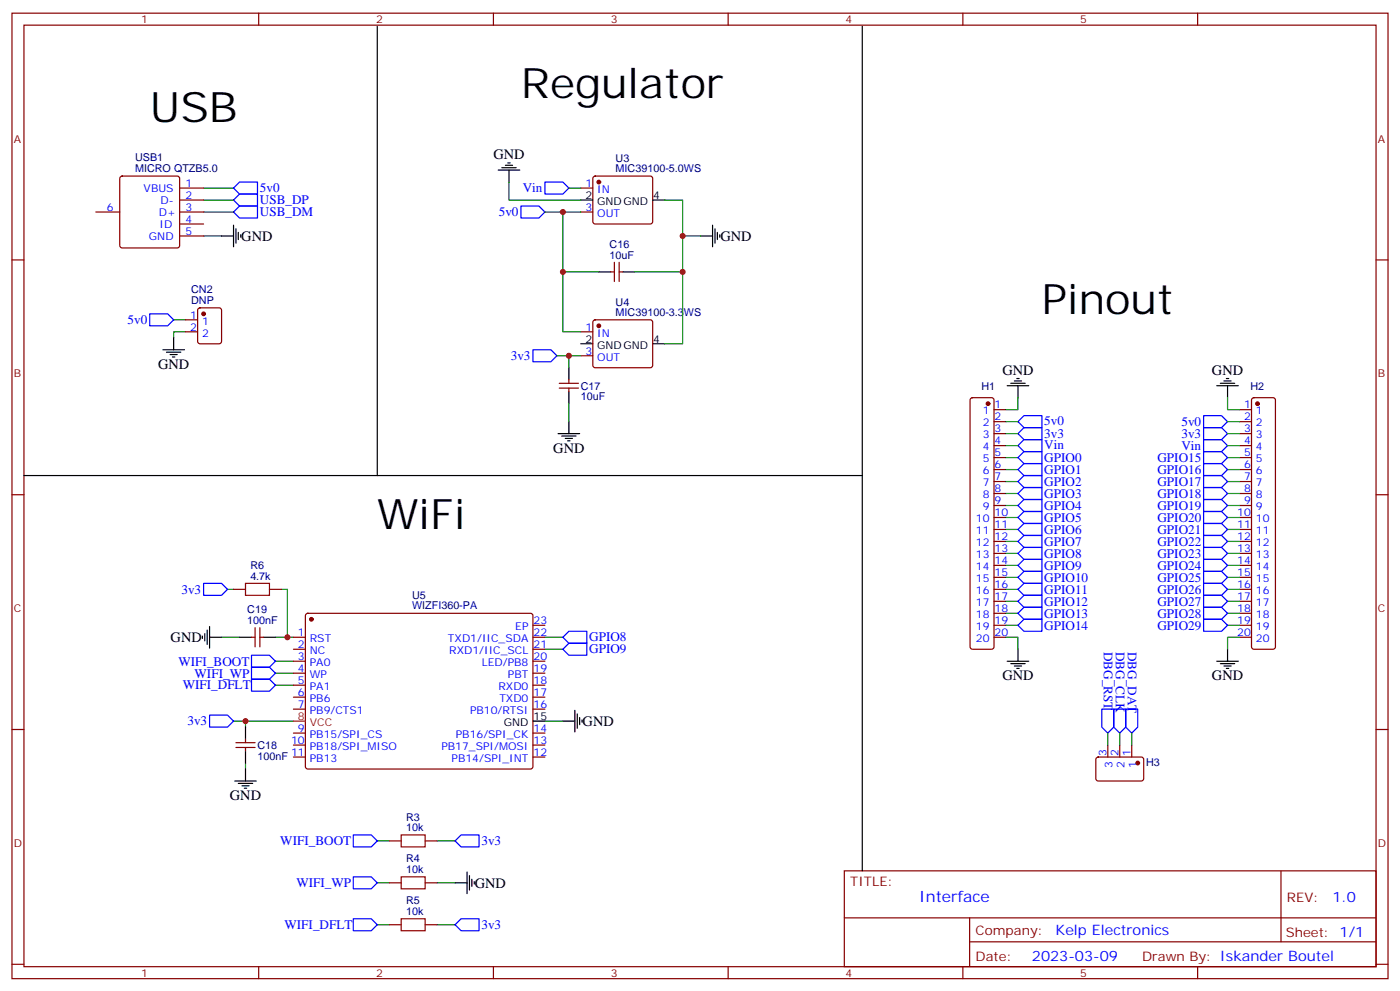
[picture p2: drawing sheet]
<svg xmlns="http://www.w3.org/2000/svg" width="412mm" height="292mm" viewBox="0 0 412 292" stroke-linecap="round" stroke-linejoin="round" font-family="sans-serif">
<g fill="none" stroke="#870000" stroke-width=".35">
<path d="M3.5 3.9h405.4v284.3h-405.4zM7.1 7.4h398.2v277.3h-398.2zM76.2 3.9v3.5M145.3 3.9v3.5M214.5 3.9v3.5M283.6 3.9v3.5M352.8 3.9v3.5M35.5 52.1l.5-.2h16.2l.5 .2 .2 .5v19.7l-.2 .5-.5 .2h-16.2l-.5-.2-.2-.5v-19.7zM52.9 55.4h7.1M52.9 58.9h7.1M171.1 55.4h3.5M174.9 52.1l.4-.2h16.3l.5 .2 .2 .5v12.7l-.3 .5-.4 .2h-16.3l-.5-.3-.2-.4v-12.7z"/>
<path d="M3.5 76.6h3.6M28.2 62.4h7.1M52.9 69.5h7.1M52.9 62.4h7.1M52.9 66h7.1M171.1 62.4h3.5M181 77.3v5.6M182.4 77.3v5.6M405.3 76.6h3.6M54.7 94.2h3.5M54.7 97.7h3.5M58.4 90.9l.5-.2h5.7l.6 .4 .1 9.4-.5 .7h-5.9l-.6-.4-.1-9.4z"/>
<path d="M171.1 97.7h3.5M174.9 94.4l.4-.2h16.3l.5 .2 .2 .5v12.7l-.3 .5-.4 .2h-16.3l-.5-.2-.2-.5v-12.7zM179.9 80.1h1.1M182.4 80.1h1M164.7 112.9h5.7M164.7 114.3h5.7M167.6 111.8v1.1M167.6 114.3v1.1M171.1 104.8h3.5M286 117.3l.5-.2h5.6l.5 .2 .2 .5v72.7l-.2 .5-.5 .2h-5.6l-.5-.2-.2-.5v-72.7zM368.9 117.3l.5-.2h5.6l.5 .2 .2 .5v72.7l-.2 .5-.5 .2h-5.6l-.5-.2-.2-.5v-72.7zM292.8 120.7h3.5"/>
<path d="M292.8 124.2h3.5M292.8 127.7h3.5M292.8 131.2h3.5M292.8 134.8h3.5M292.8 138.3h3.5M365.1 120.7h3.6M365.1 124.2h3.6M365.1 127.7h3.6M365.1 131.2h3.6M365.1 134.8h3.6M365.1 138.3h3.6M3.5 145.7h3.6"/>
<path d="M292.8 141.8h3.5M292.8 145.3h3.5M292.8 148.9h3.5M292.8 152.4h3.5M292.8 155.9h3.5M292.8 159.5h3.5M365.1 141.8h3.6M365.1 145.3h3.6M365.1 148.9h3.6M365.1 152.4h3.6M365.1 155.9h3.6M365.1 159.5h3.6"/>
<path d="M405.3 145.7h3.6M68.8 173.6h3.5M79.4 173.6h3.5M292.8 163h3.5M292.8 166.5h3.5M292.8 170h3.5M292.8 173.6h3.5M292.8 177.1h3.5M365.1 163h3.6M365.1 166.5h3.6M365.1 170h3.6M365.1 173.6h3.6"/>
<path d="M365.1 177.1h3.6M74.1 187.7h1M75.1 184.9v5.6M76.6 187.7h1M76.6 184.9v5.6M86.4 187.7h3.6M86.4 191.2h3.6M86.4 194.7h3.6M86.4 198.3h3.6M90.2 180.8l.5-.2h65.6l.5 .2 .2 .5-.1 44.8-.6 .4-65.9-.1-.4-.6v-44.5zM157 184.2h3.5M157 187.7h3.5"/>
<path d="M157 191.2h3.5M157 194.7h3.5M157 198.3h3.5M292.8 180.6h3.5M292.8 184.2h3.5M292.8 187.7h3.5M365.1 180.6h3.6M365.1 184.2h3.6M365.1 187.7h3.6M3.5 214.8h3.6M69.5 218.7h5.6M72.3 217.7v1"/>
<path d="M86.4 201.8h3.6M86.4 205.3h3.6M86.4 208.8h3.6M86.4 215.9h3.6M86.4 219.4h3.6M157 201.8h3.5M157 205.3h3.5M157 208.8h3.5M157 215.9h3.5M157 219.4h3.5M326.3 219.4v3.6M329.8 219.4v3.6"/>
<path d="M333.4 219.4v3.6M405.3 214.8h3.6M69.5 220.1h5.6M72.3 220.1v1.1M86.4 223h3.6M157 223h3.5M323 223.2l.5-.2h13l.4 .7-.1 5.9-.6 .4-13-.1-.4-.6v-5.6zM114.7 260h3.5M114.7 247.6h3.5M125.2 260h3.6M125.2 247.6h3.6M248.7 256.5h156.6v28.2h-156.6z"/>
<path d="M377.3 256.5v20.9M114.7 272.3h3.5M125.2 272.3h3.6M248.7 270.3h156.5M285.6 277.4h119.6M285.6 270.3v14.1M3.5 284h3.6M76.2 284.7v3.5M145.3 284.7v3.5M214.5 284.7v3.5M283.6 284.7v3.5M352.8 284.7v3.5"/>
<path d="M405.3 284h3.6"/>
</g>
<g fill="none" stroke="#008700" stroke-width=".35">
<path d="M60 58.9h8.8M60 55.4h8.8M149.9 53.6v5.3h21.2M167.6 55.4h3.5M195.8 58.9h5.3v21.2h-14.1M60 69.5h5.3M60 62.4h8.8M160.5 62.4h5.3M171.1 62.4h-5.3v35.3h5.3M201.1 69.5h5.3M51.2 94.2h3.5M54.7 97.7h-3.5v1.8"/>
<path d="M165.8 80.1h10.6M201.1 80.1v21.1h-5.3M164 104.8h7.1M167.6 104.8v3.5M167.6 118.9v5.3M299.9 117.1v3.6h-3.6M361.6 117.1v3.6h3.5M296.3 138.3h3.6M296.3 134.8h3.6M296.3 124.2h3.6M296.3 127.7h3.6M296.3 131.2h3.6"/>
<path d="M361.6 138.3h3.5M361.6 134.8h3.5M361.6 124.2h3.5M361.6 127.7h3.5M361.6 131.2h3.5M296.3 159.5h3.6M296.3 155.9h3.6M296.3 152.4h3.6M296.3 148.9h3.6M296.3 145.3h3.6M296.3 141.8h3.6M361.6 159.5h3.5"/>
<path d="M361.6 155.9h3.5M361.6 152.4h3.5M361.6 148.9h3.5M361.6 145.3h3.5M361.6 141.8h3.5M67 173.6h1.8M82.9 173.6h1.8v14.1M296.3 177.1h3.6M296.3 173.6h3.6M296.3 170h3.6M296.3 166.5h3.6M296.3 163h3.6"/>
<path d="M361.6 177.1h3.5M361.6 173.6h3.5M361.6 170h3.5M361.6 166.5h3.5M361.6 163h3.5M65.3 187.7h5.3M81.1 187.7h5.3M81.1 198.3h5.3M81.1 194.7h5.3M160.5 187.7h5.3M160.5 191.2h5.3M296.3 187.7h3.6v3.5"/>
<path d="M296.3 184.2h3.6M296.3 180.6h3.6M361.6 184.2h3.5M361.6 180.6h3.5M365.1 187.7h-3.5v3.5M68.8 212.4h17.6M72.3 212.4v1.7M81.1 201.8h5.3M160.5 212.4h5.3M326.3 215.9v3.5M329.8 215.9v3.5M333.4 215.9v3.5"/>
<path d="M72.3 224.7v1.8M111.1 260h3.6M111.1 247.6h3.6M128.8 260h5.3M128.8 247.6h5.3M111.1 272.3h3.6M128.8 272.3h5.3"/>
</g>
<g fill="none" stroke="#000" stroke-width=".35">
<path d="M111.1 7.8v132.3M254 7.8v248.7M146.8 50.1h6.3M147.8 49.4h4.2M148.9 48.7h2.1M149.6 48h.7M149.9 50.1v3.5M171.1 58.9h3.5M192.3 58.9h3.5M65.3 69.5h3.5M68.8 66.3v6.4M69.5 67.4v4.2"/>
<path d="M70.2 68.4v2.2M70.9 69.1v.8M206.4 69.5h3.5M209.9 66.3v6.4M210.6 67.4v4.2M211.3 68.4v2.2M212 69.1v.8M51.2 99.5v3.5M176.4 80.1h3.5M183.4 80.1h3.6M48 103h6.3M49 103.7h4.3"/>
<path d="M50.1 104.4h2.1M50.8 105.1h.7M167.6 108.3v3.5M167.6 115.4v3.5M171.1 101.2h3.5M192.3 101.2h3.5M296.7 113.6h6.3M297.7 112.9h4.3M298.8 112.2h2.1M299.5 111.5h.7M299.9 113.6v3.5M358.4 113.6h6.4"/>
<path d="M359.5 112.9h4.2M360.5 112.2h2.2M361.2 111.5h.7M361.6 113.6v3.5M164.4 127.7h6.3M165.5 128.4h4.2M166.5 129.1h2.1M167.2 129.8h.7M167.6 124.2v3.5M7.1 140.1h246.9M59.6 187.3v.7M60.3 186.6v2.1"/>
<path d="M61 185.6v4.2M61.7 187.7h3.6M61.7 184.5v6.4M70.6 187.7h3.5M77.6 187.7h3.5M296.7 194.7h6.3M297.7 195.4h4.3M298.8 196.1h2.1M299.5 196.9h.7M299.9 191.2v3.5M358.4 194.7h6.4M359.5 195.4h4.2"/>
<path d="M360.5 196.1h2.2M361.2 196.9h.7M361.6 191.2v3.5M72.3 214.1v3.6M157 212.4h3.5M165.8 212.4h3.5M169.3 209.2v6.3M170 210.3v4.2M170.7 211.3v2.1M171.4 212v.7M69.1 230h6.4M70.2 230.7h4.2"/>
<path d="M71.3 231.4h2.1M72 232.1h.7M72.3 221.2v3.5M72.3 226.5v3.5M134.1 260h3.5M137.6 256.8v6.4M138.3 257.9v4.2M139 258.9v2.2M139.7 259.6v.7"/>
</g>
<g fill="none" stroke="#00f" stroke-width=".35">
<path d="M68.8 55.4l1.8-1.8h5.2v3.6h-5.2zM70.6 57.2h5.2v3.5h-5.2l-1.8-1.8zM160.5 53.6h5.3l1.8 1.8-1.8 1.8h-5.3zM68.8 62.4l1.8-1.7h5.2v3.5h-5.2zM153.5 60.7h5.2l1.8 1.7-1.8 1.8h-5.2zM44.1 92.4h5.3l1.8 1.8-1.8 1.8h-5.3zM157 103h5.3l1.7 1.8-1.7 1.7h-5.3zM299.9 124.2l1.7-1.8h5.3v3.5h-5.3zM299.9 127.7l1.7-1.8h5.3v3.6h-5.3zM299.9 131.2l1.7-1.7h5.3v3.5h-5.3zM299.9 138.3l1.7-1.8h5.3v3.6h-5.3zM299.9 134.8l1.7-1.8h5.3v3.5h-5.3z"/>
<path d="M354.5 122.4h5.3l1.8 1.8-1.8 1.7h-5.3zM354.5 125.9h5.3l1.8 1.8-1.8 1.8h-5.3zM354.5 129.5h5.3l1.8 1.7-1.8 1.8h-5.3zM354.5 136.5h5.3l1.8 1.8-1.8 1.8h-5.3zM354.5 133h5.3l1.8 1.8-1.8 1.7h-5.3zM299.9 159.5l1.7-1.8h5.3v3.5h-5.3zM299.9 155.9l1.7-1.7h5.3v3.5h-5.3zM299.9 152.4l1.7-1.8h5.3v3.6h-5.3zM299.9 148.9l1.7-1.8h5.3v3.5h-5.3zM299.9 145.3l1.7-1.7h5.3v3.5h-5.3zM299.9 141.8l1.7-1.7h5.3v3.5h-5.3zM354.5 157.7h5.3l1.8 1.8-1.8 1.7h-5.3z"/>
<path d="M354.5 154.2h5.3l1.8 1.7-1.8 1.8h-5.3zM354.5 150.6h5.3l1.8 1.8-1.8 1.8h-5.3zM354.5 147.1h5.3l1.8 1.8-1.8 1.7h-5.3zM354.5 143.6h5.3l1.8 1.7-1.8 1.8h-5.3zM354.5 140.1h5.3l1.8 1.7-1.8 1.8h-5.3zM60 171.8h5.3l1.7 1.8-1.7 1.7h-5.3zM299.9 177.1l1.7-1.8h5.3v3.6h-5.3zM299.9 173.6l1.7-1.8h5.3v3.5h-5.3zM299.9 170l1.7-1.7h5.3v3.5h-5.3zM299.9 166.5l1.7-1.8h5.3v3.6h-5.3zM299.9 163l1.7-1.8h5.3v3.5h-5.3zM354.5 178.9h5.3l1.8 1.7-1.8 1.8h-5.3z"/>
<path d="M354.5 175.3h5.3l1.8 1.8-1.8 1.8h-5.3zM354.5 171.8h5.3l1.8 1.8-1.8 1.7h-5.3zM354.5 168.3h5.3l1.8 1.7-1.8 1.8h-5.3zM354.5 164.7h5.3l1.8 1.8-1.8 1.8h-5.3zM354.5 161.2h5.3l1.8 1.8-1.8 1.7h-5.3zM74.1 196.5h5.3l1.7 1.8-1.7 1.7h-5.3zM74.1 193h5.3l1.7 1.7-1.7 1.8h-5.3zM165.8 187.7l1.8-1.8h5.3v3.5h-5.3zM167.6 189.4h5.3v3.6h-5.3l-1.8-1.8zM299.9 184.2l1.7-1.8h5.3v3.5h-5.3zM299.9 180.6l1.7-1.7h5.3v3.5h-5.3zM354.5 182.4h5.3l1.8 1.8-1.8 1.7h-5.3z"/>
<path d="M61.7 210.6h5.3l1.8 1.8-1.8 1.7h-5.3zM74.1 200h5.3l1.7 1.8-1.7 1.8h-5.3zM324.6 208.8h3.5v5.3l-1.8 1.8-1.7-1.8zM328.1 208.8h3.5v5.3l-1.8 1.8-1.7-1.8zM331.6 208.8h3.5v5.3l-1.7 1.8-1.8-1.8zM104.1 258.2h5.3l1.7 1.8-1.7 1.8h-5.3zM104.1 245.9h5.3l1.7 1.7-1.7 1.8h-5.3zM135.8 245.9h5.3v3.5h-5.3l-1.7-1.8zM104.1 270.6h5.3l1.7 1.7-1.7 1.8h-5.3zM134.1 272.3l1.7-1.7h5.3v3.5h-5.3z"/>
</g>
<g fill="#870000" stroke="#870000" stroke-width=".35">
<circle cx="60" cy="92.4" r=".53"/>
<circle cx="176.4" cy="53.6" r=".53"/>
<circle cx="176.4" cy="96" r=".53"/>
<circle cx="291" cy="118.9" r=".53"/>
<circle cx="370.4" cy="118.9" r=".53"/>
<circle cx="335.1" cy="224.7" r=".53"/>
<circle cx="91.7" cy="182.4" r=".53"/>
</g>
<path d="M72.3 171.8h7.1v3.5h-7.1zM118.2 258.2h7v3.6h-7zM118.2 245.9h7v3.5h-7zM118.2 270.6h7v3.5h-7z" fill="none" stroke="#a10000" stroke-width=".35"/>
<path d="M86.4 212.4h3.6" fill="none" stroke="#f00" stroke-width=".35"/>
<g fill="#c00">
<circle cx="165.8" cy="62.4" r=".88"/>
<circle cx="165.8" cy="80.1" r=".88"/>
<circle cx="201.1" cy="69.5" r=".88"/>
<circle cx="167.6" cy="104.8" r=".88"/>
<circle cx="201.1" cy="80.1" r=".88"/>
<circle cx="84.7" cy="187.7" r=".88"/>
<circle cx="72.3" cy="212.4" r=".88"/>
</g>
<g font-size="12.3">
<text x="153.5" y="28.9">Regulator</text>
<text x="44.1" y="36">USB</text>
<text x="306.9" y="92.4">Pinout</text>
<text x="111.1" y="155.9">WiFi</text>
</g>
<text font-size="4.6" fill="#00f" x="270.8" y="265.5">Interface</text>
<g font-size="4.2">
<text x="145.3" y="46.9">GND</text>
<text x="71.1" y="71">GND</text>
<text x="212.2" y="71">GND</text>
<text x="46.6" y="108.7">GND</text>
<text x="295.3" y="110.4">GND</text>
<text x="357" y="110.4">GND</text>
<text x="163" y="133.4">GND</text>
<text x="50.3" y="189.1">GND</text>
<text x="295.3" y="200.4">GND</text>
<text x="357" y="200.4">GND</text>
<text x="171.6" y="213.8">GND</text>
<text x="67.7" y="235.7">GND</text>
<text x="139.9" y="261.4">GND</text>
</g>
<g font-size="4.2" fill="#00f">
<text x="392.5" y="265.7">1.0</text>
<text x="310.9" y="275.3">Kelp Electronics</text>
<text x="304" y="283.1">2023-03-09</text>
</g>
<g font-size="3.9" fill="#00f">
<text x="76.6" y="56.5">5v0</text>
<text x="154" y="56.6">Vin</text>
<text x="76.6" y="60.2">USB_DP</text>
<text x="76.6" y="63.7">USB_DM</text>
<text x="146.9" y="63.7">5v0</text>
<text x="37.6" y="95.4">5v0</text>
<text x="150.5" y="106">3v3</text>
<text x="307.6" y="125.3">5v0</text>
<text x="348" y="125.4">5v0</text>
<text x="307.6" y="128.9">3v3</text>
<text x="348" y="128.9">3v3</text>
<text x="307.6" y="132.4">Vin</text>
<text x="307.6" y="136">GPIO0</text>
<text x="341" y="136">GPIO15</text>
<text x="348" y="132.5">Vin</text>
<text x="307.6" y="143.1">GPIO2</text>
<text x="307.6" y="139.5">GPIO1</text>
<text x="341" y="143.1">GPIO17</text>
<text x="341" y="139.5">GPIO16</text>
<text x="307.6" y="146.6">GPIO3</text>
<text x="341" y="146.6">GPIO18</text>
<text x="307.6" y="153.7">GPIO5</text>
<text x="307.6" y="150.1">GPIO4</text>
<text x="341" y="153.7">GPIO20</text>
<text x="341" y="150.1">GPIO19</text>
<text x="307.6" y="160.7">GPIO7</text>
<text x="307.6" y="157.2">GPIO6</text>
<text x="341" y="160.7">GPIO22</text>
<text x="341" y="157.2">GPIO21</text>
<text x="307.6" y="167.8">GPIO9</text>
<text x="307.6" y="164.2">GPIO8</text>
<text x="341" y="167.8">GPIO24</text>
<text x="341" y="164.2">GPIO23</text>
<text x="307.6" y="171.3">GPIO10</text>
<text x="341" y="171.3">GPIO25</text>
<text x="53.4" y="174.8">3v3</text>
<text x="307.6" y="178.4">GPIO12</text>
<text x="307.6" y="174.8">GPIO11</text>
<text x="341" y="178.4">GPIO27</text>
<text x="341" y="174.8">GPIO26</text>
<text x="307.6" y="185.4">GPIO14</text>
<text x="307.6" y="181.9">GPIO13</text>
<text x="341" y="185.4">GPIO29</text>
<text x="341" y="181.9">GPIO28</text>
<text x="173.6" y="188.8">GPIO8</text>
<text x="325.1" y="192" transform="rotate(90 325.1 192)">DBG_RST</text>
<text x="328.7" y="192" transform="rotate(90 328.7 192)">DBG_CLK</text>
<text x="332.2" y="192" transform="rotate(90 332.2 192)">DBG_DAT</text>
<text x="52.6" y="196">WIFI_BOOT</text>
<text x="173.6" y="192.4">GPIO9</text>
<text x="53.8" y="203.1">WIFI_DFLT</text>
<text x="57.3" y="199.5">WIFI_WP</text>
<text x="55.2" y="213.6">3v3</text>
<text x="82.6" y="248.9">WIFI_BOOT</text>
<text x="141.8" y="248.8">3v3</text>
<text x="87.3" y="261.3">WIFI_WP</text>
<text x="83.8" y="273.6">WIFI_DFLT</text>
<text x="141.8" y="273.5">3v3</text>
</g>
<g font-size="3.9" fill="#800">
<text x="250.5" y="261.1">TITLE:</text>
<text x="379.1" y="265.7">REV:</text>
<text x="287.4" y="275.3">Company:</text>
<text x="378.7" y="275.9">Sheet: 1/1</text>
<text x="287.4" y="282.9">Date:</text>
<text x="336.4" y="283">Drawn By: Iskander Boutel</text>
</g>
<g font-size="3.2" fill="#800">
<text x="41.6" y="6.9">1</text>
<text x="110.8" y="6.9">2</text>
<text x="179.9" y="6.9">3</text>
<text x="249.1" y="6.9">4</text>
<text x="318.2" y="6.9">5</text>
<text x="4.1" y="42">A</text>
<text x="405.9" y="42">A</text>
<text x="4.1" y="111.1">B</text>
<text x="405.9" y="111.1">B</text>
<text x="4.1" y="180.3">C</text>
<text x="405.9" y="180.3">C</text>
<text x="4.1" y="249.4">D</text>
<text x="405.9" y="249.4">D</text>
<text x="41.6" y="287.7">1</text>
<text x="110.8" y="287.7">2</text>
<text x="179.9" y="287.7">3</text>
<text x="249.1" y="287.7">4</text>
<text x="318.2" y="287.7">5</text>
</g>
<g font-size="3.2" fill="#000080">
<text x="39.8" y="47.5">USB1</text>
<text x="181.3" y="47.7">U3</text>
<text x="39.8" y="50.6">MICRO QTZB5.0</text>
<text x="181.3" y="50.7">MIC39100-5.0WS</text>
<text x="179.6" y="76.2">10uF</text>
<text x="179.6" y="73.1">C16</text>
<text x="56.3" y="89.5">DNP</text>
<text x="56.3" y="86.3">CN2</text>
<text x="181.3" y="93.1">MIC39100-3.3WS</text>
<text x="181.3" y="90.1">U4</text>
<text x="171.1" y="117.8">10uF</text>
<text x="171.1" y="114.8">C17</text>
<text x="289.1" y="114.8">H1</text>
<text x="368.3" y="114.8">H2</text>
<text x="73.7" y="167.6">R6</text>
<text x="73.7" y="170.7">4.7k</text>
<text x="121.4" y="179.4">WIZFI360-PA</text>
<text x="121.4" y="176.3">U5</text>
<text x="72.8" y="183.8">100nF</text>
<text x="72.8" y="180.6">C19</text>
<text x="75.8" y="220.5">C18</text>
<text x="75.8" y="223.8">100nF</text>
<text x="337.6" y="225.5">H3</text>
<text x="119.6" y="244.8">10k</text>
<text x="119.6" y="241.7">R3</text>
<text x="119.6" y="257.2">10k</text>
<text x="119.6" y="254">R4</text>
<text x="119.6" y="269.5">10k</text>
<text x="119.6" y="266.3">R5</text>
</g>
<g font-size="3.2" fill="#00f">
<text x="42.3" y="56.4">VBUS</text>
<text x="47.3" y="60">D-</text>
<text x="54.7" y="55">1</text>
<text x="54.7" y="58.6">2</text>
<text x="172.4" y="55">1</text>
<text x="175.9" y="56.8">IN</text>
<text x="31.5" y="62.1">6</text>
<text x="46.8" y="63.5">D+</text>
<text x="54.7" y="62.1">3</text>
<text x="54.7" y="65.6">4</text>
<text x="172.4" y="62.1">3</text>
<text x="175.9" y="63.9">OUT</text>
<text x="43.9" y="70.6">GND</text>
<text x="47" y="67">ID</text>
<text x="54.7" y="69.1">5</text>
<text x="56" y="93.8">1</text>
<text x="59.5" y="95.6">1</text>
<text x="56" y="97.4">2</text>
<text x="59.5" y="99.1">2</text>
<text x="172.4" y="97.4">1</text>
<text x="175.9" y="99.1">IN</text>
<text x="172.4" y="104.4">3</text>
<text x="175.9" y="106.2">OUT</text>
<text x="289.5" y="122.1">1</text>
<text x="289.5" y="125.6">2</text>
<text x="293" y="120.3">1</text>
<text x="293" y="123.8">2</text>
<text x="366.5" y="120.3">1</text>
<text x="366.5" y="123.8">2</text>
<text x="370" y="122.1">1</text>
<text x="370" y="125.6">2</text>
<text x="289.5" y="129.1">3</text>
<text x="293" y="127.4">3</text>
<text x="293" y="130.9">4</text>
<text x="366.5" y="127.4">3</text>
<text x="366.5" y="130.9">4</text>
<text x="370" y="129.1">3</text>
<text x="289.5" y="132.6">4</text>
<text x="289.5" y="136.2">5</text>
<text x="293" y="134.4">5</text>
<text x="293" y="137.9">6</text>
<text x="366.5" y="134.4">5</text>
<text x="366.5" y="137.9">6</text>
<text x="370" y="132.6">4</text>
<text x="370" y="136.2">5</text>
<text x="289.5" y="139.7">6</text>
<text x="289.5" y="143.2">7</text>
<text x="293" y="141.5">7</text>
<text x="366.5" y="141.5">7</text>
<text x="370" y="139.7">6</text>
<text x="370" y="143.2">7</text>
<text x="289.5" y="146.8">8</text>
<text x="293" y="145">8</text>
<text x="293" y="148.5">9</text>
<text x="366.5" y="145">8</text>
<text x="366.5" y="148.5">9</text>
<text x="370" y="146.8">8</text>
<text x="287.5" y="153.8">10</text>
<text x="289.5" y="150.3">9</text>
<text x="293" y="152">10</text>
<text x="293" y="155.6">11</text>
<text x="364.4" y="152">10</text>
<text x="364.4" y="155.6">11</text>
<text x="370" y="150.3">9</text>
<text x="370" y="153.8">10</text>
<text x="287.5" y="157.3">11</text>
<text x="287.5" y="160.9">12</text>
<text x="293" y="159.1">12</text>
<text x="364.4" y="159.1">12</text>
<text x="370" y="157.3">11</text>
<text x="370" y="160.9">12</text>
<text x="287.5" y="164.4">13</text>
<text x="287.5" y="167.9">14</text>
<text x="293" y="162.6">13</text>
<text x="293" y="166.2">14</text>
<text x="364.4" y="162.6">13</text>
<text x="364.4" y="166.2">14</text>
<text x="370" y="164.4">13</text>
<text x="370" y="167.9">14</text>
<text x="287.5" y="171.4">15</text>
<text x="293" y="169.7">15</text>
<text x="293" y="173.2">16</text>
<text x="364.4" y="169.7">15</text>
<text x="364.4" y="173.2">16</text>
<text x="370" y="171.4">15</text>
<text x="287.5" y="175">16</text>
<text x="287.5" y="178.5">17</text>
<text x="293" y="176.7">17</text>
<text x="364.4" y="176.7">17</text>
<text x="370" y="175">16</text>
<text x="370" y="178.5">17</text>
<text x="151.8" y="185.6">EP</text>
<text x="157.2" y="183.8">23</text>
<text x="287.5" y="182">18</text>
<text x="287.5" y="185.6">19</text>
<text x="293" y="180.3">18</text>
<text x="293" y="183.8">19</text>
<text x="364.4" y="180.3">18</text>
<text x="364.4" y="183.8">19</text>
<text x="370" y="182">18</text>
<text x="370" y="185.6">19</text>
<text x="87.8" y="187.3">1</text>
<text x="87.8" y="190.9">2</text>
<text x="91.3" y="189.1">RST</text>
<text x="132" y="189.1">TXD1/IIC_SDA</text>
<text x="157.2" y="190.9">21</text>
<text x="157.2" y="187.3">22</text>
<text x="287.5" y="189.1">20</text>
<text x="293" y="187.3">20</text>
<text x="364.4" y="187.3">20</text>
<text x="370" y="189.1">20</text>
<text x="87.8" y="194.4">3</text>
<text x="87.8" y="197.9">4</text>
<text x="91.3" y="192.6">NC</text>
<text x="91.3" y="196.1">PA0</text>
<text x="132.3" y="192.6">RXD1/IIC_SCL</text>
<text x="141.9" y="196.1">LED/PB8</text>
<text x="157.2" y="197.9">19</text>
<text x="157.2" y="194.4">20</text>
<text x="87.8" y="201.4">5</text>
<text x="91.3" y="199.7">WP</text>
<text x="91.3" y="203.2">PA1</text>
<text x="146.8" y="203.2">RXD0</text>
<text x="149.6" y="199.7">PBT</text>
<text x="157.2" y="201.4">18</text>
<text x="87.8" y="205">6</text>
<text x="87.8" y="208.5">7</text>
<text x="91.3" y="206.7">PB6</text>
<text x="147.1" y="206.7">TXD0</text>
<text x="157.2" y="208.5">16</text>
<text x="157.2" y="205">17</text>
<text x="87.8" y="215.5">9</text>
<text x="91.3" y="210.3">PB9/CTS1</text>
<text x="138.5" y="210.3">PB10/RTSI</text>
<text x="157.2" y="215.5">14</text>
<text x="85.7" y="219.1">10</text>
<text x="91.3" y="217.3">PB15/SPI_CS</text>
<text x="91.3" y="220.8">PB18/SPI_MISO</text>
<text x="130" y="220.8">PB17_SPI/MOSI</text>
<text x="134.3" y="217.3">PB16/SPI_CK</text>
<text x="157.2" y="219.1">13</text>
<text x="85.7" y="222.6">11</text>
<text x="91.3" y="224.4">PB13</text>
<text x="133" y="224.4">PB14/SPI_INT</text>
<text x="157.2" y="222.6">12</text>
<text x="326" y="222.8" transform="rotate(-90 326 222.8)">3</text>
<text x="327.7" y="226.3" transform="rotate(-90 327.7 226.3)">3</text>
<text x="329.5" y="222.8" transform="rotate(-90 329.5 222.8)">2</text>
<text x="331.3" y="226.3" transform="rotate(-90 331.3 226.3)">2</text>
<text x="333" y="222.8" transform="rotate(-90 333 222.8)">1</text>
<text x="334.8" y="226.3" transform="rotate(-90 334.8 226.3)">1</text>
</g>
<g font-size="3.2">
<text x="172.4" y="58.6">2</text>
<text x="192.4" y="58.6">4</text>
<text x="175.9" y="60.3">GNDGND</text>
<text x="172.4" y="100.9">2</text>
<text x="192.4" y="100.9">4</text>
<text x="175.9" y="102.7">GNDGND</text>
<text x="148.4" y="213.8">GND</text>
<text x="157.2" y="212">15</text>
</g>
<g font-size="3.2" fill="#f00">
<text x="87.8" y="212">8</text>
<text x="91.3" y="213.8">VCC</text>
</g>
</svg>
